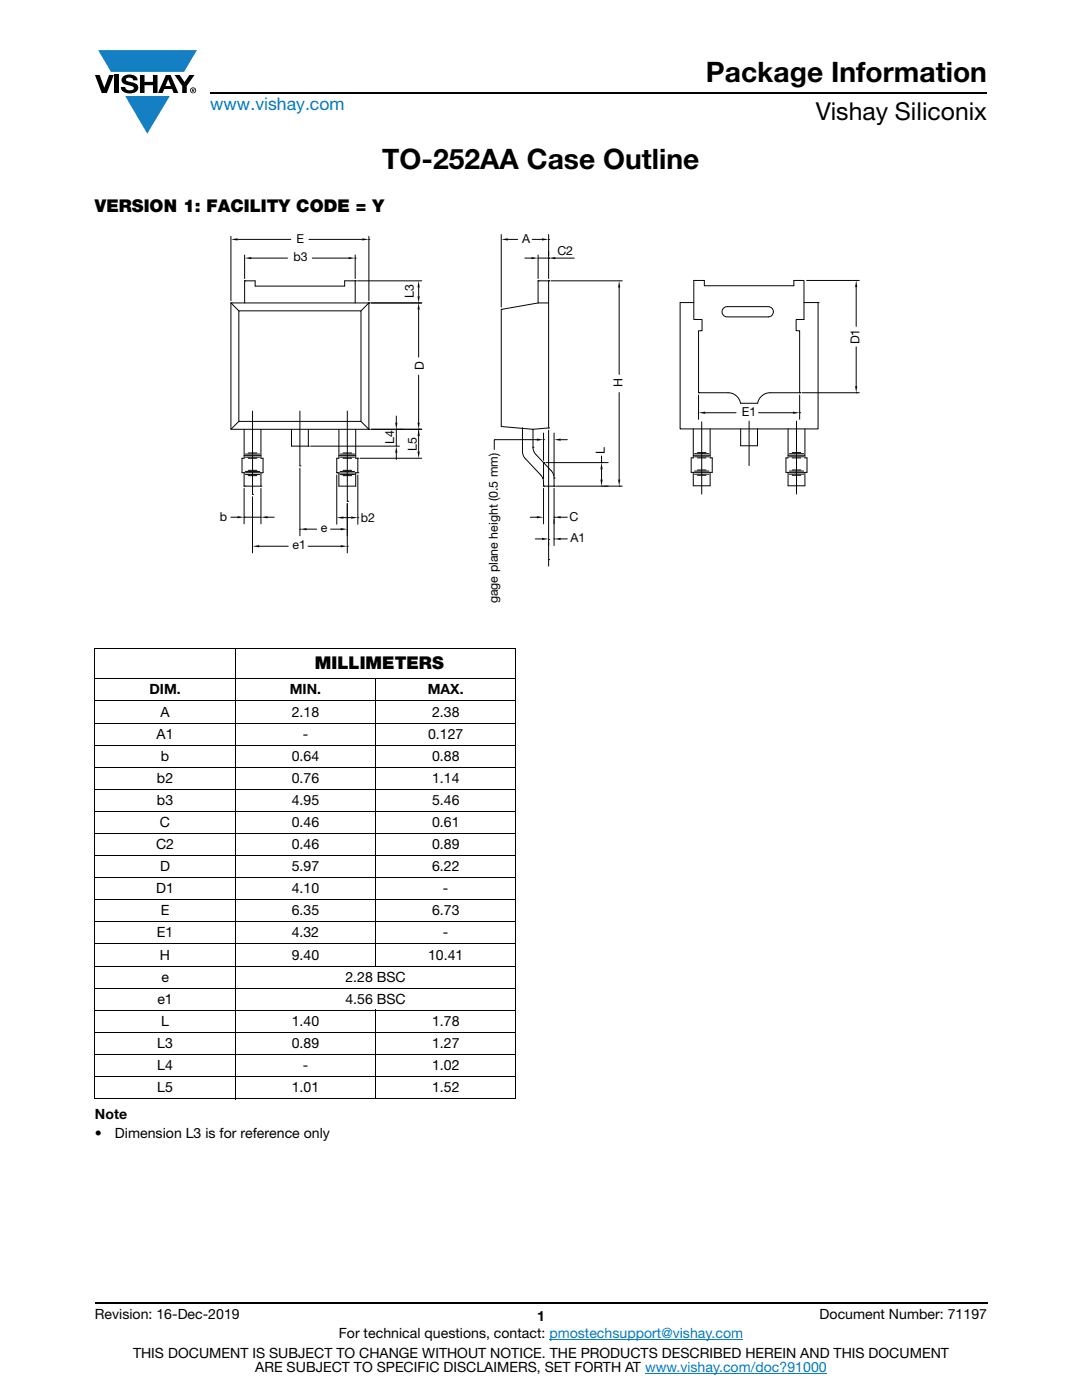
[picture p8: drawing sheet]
<svg xmlns="http://www.w3.org/2000/svg" width="216mm" height="279mm" viewBox="0 0 216 279" stroke-linecap="round" stroke-linejoin="round" font-family="sans-serif">
<g fill="#147fc3">
<path d="M19.6 10h19.7l-2.6 4.3h-1.1h-13.5z"/>
<path d="M25 19.2h8.9l-4.5 7.5z"/>
</g>
<g fill="#000">
<path d="M18.9 15h1l.9 2.5 1-2.5h.9l-1.4 3.6h-1zM22.9 15h.9v3.6h-.9zM24.6 15.3a2.1 2.1 0 0 1 2.8 .3l.1 .4h-.9a.79 .79 0 0 0-.7-.5 .79 .79 0 0 0-.8 .4l.3 .3 1 .2a1.08 1.08 0 0 1 1.2 1 1.08 1.08 0 0 1-1.1 1.2 1.73 1.73 0 0 1-2.4-1.2h.9a.96 .96 0 0 0 .8 .6 .96 .96 0 0 0 .9-.4 1.31 1.31 0 0 0-1.2-.6 1.03 1.03 0 0 1-1.1-.6 1.03 1.03 0 0 1 .2-1.1zM27.9 15h.9v1.3h1.7v-1.3h.9v3.6h-.9v-1.6h-1.7v1.6h-.9zM34.8 15h1.1l.9 1.4 1-1.4h1l-1.5 2.2v1.4h-.9v-1.4z"/>
<path d="M33.6 15.9l.5 1.3h-1.1zM33.1 15l-1.6 3.6h1l.3-.8h1.5l.3 .8h1l-1.6-3.6z"/>
<path d="M38.4 17.8h.2v.2h-.2zM38.3 17.7v.7h.1v-.3l.4 .3-.2-.3 .2-.2-.1-.2z"/>
<path d="M38.1 18a.46 .46 0 0 1 .9 0 .46 .46 0 0 1-.9 0zM37.9 18a.6 .6 0 0 0 1.2 0 .6 .6 0 0 0-1.2 0z"/>
</g>
<path d="M42 18.6h155M18.9 260h178.1" fill="none" stroke="#000" stroke-width=".36"/>
<path d="M109.6 267.3h38.7M128.7 274h36.3" fill="none" stroke="#007ec4" stroke-width=".2"/>
<g fill="none" stroke="#000" stroke-width=".2">
<path d="M18.9 129.4h84.1M18.9 135.5h84.1M18.9 139.9h84.1M18.9 129.5v89.7M46.9 129.3v90.1M75 135.4v57.5M103 129.5v89.7M18.9 144.3h84.1M18.9 148.7h84.1M18.9 153.1h84.1M18.9 157.5h84.1M18.9 161.9h84.1"/>
<path d="M18.9 166.3h84.1M18.9 170.8h84.1M18.9 175.2h84.1M18.9 179.6h84.1M18.9 184h84.1M18.9 188.4h84.1M18.9 192.8h84.1M18.9 197.2h84.1M18.9 201.6h84.1M18.9 206h84.1M18.9 210.4h84.1M18.9 214.8h84.1"/>
<path d="M18.9 219.3h84.1M75 201.5v17.9"/>
</g>
<path d="M43.9 46.4h128.1v74h-128.1z" fill="#fff"/>
<g fill="none" stroke="#040503" stroke-width=".2">
<path d="M71.3 56h12.9M83.5 57.4v1.7M109.5 56v29.4M109.5 56h-2.1v4.5M138.4 56v7.8h1.7v2.2h-.7v12.4h5.9a2.52 2.52 0 0 1 2.5 2.1h3.4a2.52 2.52 0 0 1 2.5-2.1M46.1 60.5h27.5v25.2h-27.5zM46.1 60.5l1.6 1.5M47.7 62h24.3v22.1h-24.3zM48.8 60.5v-4.5h2.1v1.1h17.9v-1.1h2.1v4.5M73.6 60.5l-1.6 1.5M74.1 60.5h10.1M107.4 60.5h2.1"/>
<path d="M107.4 60.5l-7.4 1.3v23.3l6.4 .6M138.4 60.4h-2.7v25.2h27.5v-25.2h-2.8M47.7 84.1l-1.6 1.6M48.7 90.9h3.4M48.7 94.3v2.7h3.4v-2.6M48.7 85.7v5.8M49 90.6h2.8M49 94.7h2.8M49 94.1h2.8M49 91.2h2.8M49.5 91.5h1.7M49.5 90.4h1.7"/>
<path d="M49.5 94.9h1.7M49.5 93.9h1.7M50.4 82v16.7M52.1 85.7v5.8h.4v2.8h-4.2v-2.8h.4M58.2 85.7v3.3h3.3v-3.3M59.8 82v11M67.6 90.9h3.4M67.6 91.5h-.4v2.8h.4M67.6 97h3.4v-2.6h-3.4v2.6M67.6 85.7v5.8M67.9 91.2h2.8M67.9 90.6h2.8"/>
<path d="M67.9 94.7h2.8M67.9 94.1h2.8M68.5 91.5h1.7M68.5 90.4h1.7M68.5 94.9h1.7M68.5 93.9h1.7M69.3 82v18M71 85.7v5.8h.4v2.8h-.4M72 84.1l1.6 1.6M104.3 85.4v4.7l.1 .8 .4 .6 3.3 3.6a2.86 2.86 0 0 1 .4 1.9h2.1a3.9 3.9 0 0 0-.4-2.8l-3.3-3.5-.4-.7-.1-.7v-3.6M109.5 85.4l-3.1 .3M138.3 94.3v2.6h3.4v-2.6"/>
<path d="M138.3 90.9h3.4M138.6 90.5h2.9M138.6 94.6h2.9M138.6 94h2.9M138.6 91.2h2.9M139.2 90.3h1.7M139.2 94.9h1.7M139.2 93.8h1.7M139.2 91.4h1.7M141.7 85.6v5.8h.4v2.9h-4.2v-2.9h.4v-5.8M147.8 85.6v3.4h3.4v-3.4M149.5 84v8.9"/>
<path d="M157.2 94.3h3.4v2.6h-3.4zM157.2 90.9h3.4M157.2 85.6v5.8h-.4v2.9h.4M157.5 91.2h2.9M157.5 90.5h2.9M157.5 94.6h2.9M157.5 94h2.9M158.1 91.4h1.7M158.1 90.3h1.7M158.1 94.9h1.7M158.1 93.8h1.7M160.6 85.6v5.8h.4v2.9h-.4"/>
</g>
<g fill="#040503">
<path d="M83.5 56l.3 1.4h-.5z"/>
<path d="M83.3 59.1h.5l-.3 1.4z"/>
</g>
<path d="M70.9 56h.1M73.6 60.5h.1M74.1 60.5h10.1M83.5 60.5h.1M83.5 61.8v9.5M83.5 74.9v9.5M74.1 85.7h10.1" fill="none" stroke="#040503" stroke-width=".2"/>
<g fill="#040503">
<path d="M83.5 60.5l.3 1.3h-.5z"/>
<path d="M83.3 84.4h.5l-.3 1.3z"/>
</g>
<path d="M73.6 60.5h.1M62 89h17.7M73.6 85.7h.1M74.1 85.7h6.3M79.1 83v1.4M79.1 85.7v3.3M79.1 90.4v1.3M83.5 85.7h.1" fill="none" stroke="#040503" stroke-width=".2"/>
<g fill="#040503">
<path d="M79.1 89l.2 1.4h-.4z"/>
<path d="M78.9 84.4h.4l-.2 1.3z"/>
</g>
<path d="M61.5 89h.1M71.9 91.5h12.3M73.6 85.7h.1M79.1 85.7h.1M79.5 85.7h4.7M83.5 85.9v4.2" fill="none" stroke="#040503" stroke-width=".2"/>
<g fill="#040503">
<path d="M83.3 90.1h.5l-.3 1.4z"/>
<path d="M83.5 85.7l.3 1.3h-.5z"/>
</g>
<path d="M48.7 97.5v7M52.1 97.5v7M71.4 91.5h.1M79.1 85.7h.1M83.5 85.7h.1M46.1 103.2h1.3M48.7 103.2h3.4M53.4 103.2h1.3" fill="none" stroke="#040503" stroke-width=".2"/>
<g fill="#040503">
<path d="M52.1 103.2l1.3-.2v.4z"/>
<path d="M47.4 103l1.3 .2-1.3 .2z"/>
</g>
<path d="M48.7 97h.1M52.1 97h.1M67.2 94.8v9.8M71.4 94.8v9.8M48.7 103.2h.1M68.5 103.3h1.6" fill="none" stroke="#040503" stroke-width=".2"/>
<g fill="#040503">
<path d="M67.2 103.3l1.3-.2v.4z"/>
<path d="M70.1 103.1l1.3 .2-1.3 .2z"/>
</g>
<path d="M50.4 99.1v11.2M67.2 94.3h.1M71.4 94.3h.1M51.7 109h5.8M61.5 109h6.5M69.3 100.5v9.8M71.4 103.3h.1" fill="none" stroke="#040503" stroke-width=".2"/>
<g fill="#040503">
<path d="M50.4 109l1.3-.2v.4z"/>
<path d="M68 108.8l1.3 .2-1.3 .2z"/>
</g>
<path d="M139.4 78.8v4.9M159.6 78.8v4.9M50.4 98.7h.1M140.7 82.4h6.2M151.4 82.4h6.8M69.3 100h.1M69.3 109h.1" fill="none" stroke="#040503" stroke-width=".2"/>
<g fill="#040503">
<path d="M139.4 82.4l1.3-.2v.4z"/>
<path d="M158.2 82.2l1.4 .2-1.4 .2z"/>
</g>
<path d="M160.9 56h10.6M139.4 78.4h.1M159.6 78.4h.1M160 78.4h11.5M170.8 69.2v7.9M159.6 82.4h.1" fill="none" stroke="#040503" stroke-width=".2"/>
<path d="M170.6 77.1h.5l-.3 1.3z" fill="#040503"/>
<path d="M159.6 78.4h.1M163.2 60.4h.1M170.8 78.4h.1M106.4 89.3h.1M108.5 97.5v7M110.6 97.5v7M105.8 103.2h1.3M109.5 107.7h.1M109.5 111.7h.1M109.5 108.1v4.9M111.9 103.2h1.3" fill="none" stroke="#040503" stroke-width=".2"/>
<g fill="#040503">
<path d="M107.1 103l1.4 .2-1.4 .2z"/>
<path d="M110.6 103.2l1.3-.2v.4z"/>
</g>
<path d="M108.5 97h.1M109.5 85.9v23M110.6 97h.1M106.8 107.6h1.3M110.6 103.2h.1M110.6 103.7v5.2M111.9 107.6h1.3" fill="none" stroke="#040503" stroke-width=".2"/>
<g fill="#040503">
<path d="M108.1 107.3l1.4 .3-1.4 .2z"/>
<path d="M110.6 107.6l1.3-.3v.5z"/>
</g>
<path d="M105.8 87.7h1.3M108.5 86.4v5.5M108.5 92.3v3.3M109.5 85.4h.1M110.6 86.4v8.5M111.9 87.7h1.3M110.6 103.2h.1M110.6 107.6h.1" fill="none" stroke="#040503" stroke-width=".2"/>
<g fill="#040503">
<path d="M110.6 87.7l1.3-.2v.5z"/>
<path d="M107.1 87.5l1.4 .2-1.4 .3z"/>
</g>
<path d="M59.8 93.4v13.5M105.8 87.7h-7.2v2M108.5 92.3h.1M108.5 87.7h.1M110.6 95.4h.1M61.2 105.6h2M66 105.6h2M69.3 100.5v6.4" fill="none" stroke="#040503" stroke-width=".2"/>
<g fill="#040503">
<path d="M68 105.4l1.3 .2-1.3 .2z"/>
<path d="M59.8 105.6l1.4-.2v.4z"/>
</g>
<path d="M48.8 50.9v4.7M50.1 51.5h7.3M62.3 51.5h7.3M70.9 50.9v4.7M138.4 56h2.1v1h17.9v-1h2v7.8h-1.5v2.2h.7v12.4h-5.9M59.8 93h.1M59.8 105.6h.1M69.3 100h.1" fill="none" stroke="#040503" stroke-width=".2"/>
<path d="M140 84.2v14.4M158.9 84v14.6" fill="none" stroke="#040503" stroke-width=".2" stroke-dasharray="352.8 352.8 352.8 352.8"/>
<g fill="#040503">
<path d="M48.8 51.5l1.3-.2v.4z"/>
<path d="M69.6 51.3l1.3 .2-1.3 .2z"/>
</g>
<path d="M46.1 47.2v12.8M47.4 47.8h10.6M48.8 56h.1M61.7 47.8h10.6M70.9 56h.1M70.9 51.5h.1M73.6 47.2v12.8" fill="none" stroke="#040503" stroke-width=".2"/>
<g fill="#040503">
<path d="M46.1 47.8l1.3-.2v.4z"/>
<path d="M72.3 47.6l1.3 .2-1.3 .2z"/>
</g>
<path d="M73.6 47.8h.1M104.7 51.5h1.3M107.4 50.9v4.7M107.4 51.5h2.1M109.5 50.2v5.4M110.8 51.5h3.8M46.1 60.5h.1M73.6 60.5h.1" fill="none" stroke="#040503" stroke-width=".2"/>
<g fill="#040503">
<path d="M106 51.3l1.4 .2-1.4 .2z"/>
<path d="M109.5 51.5l1.3-.2v.4z"/>
</g>
<path d="M100 46.8v14.5M101.3 47.8h2M106.2 47.8h1.9M107.4 56h.1M109.5 56h.1M109.5 51.5h.1M109.5 46.8v4.2" fill="none" stroke="#040503" stroke-width=".2"/>
<g fill="#040503">
<path d="M100 47.8l1.3-.2v.4z"/>
<path d="M108.1 47.6l1.4 .2-1.4 .2z"/>
</g>
<path d="M109.5 51.5h.1M109.5 47.8h.1M100 61.8h.1M108.9 92.3h12.5M111 97h10.4M120 91v1.3M120 93.6v2.1" fill="none" stroke="#040503" stroke-width=".2"/>
<g fill="#040503">
<path d="M119.8 95.7h.4l-.2 1.3z"/>
<path d="M120 92.3l.2 1.3h-.4z"/>
</g>
<path d="M109.9 56h14.3M123.5 57.4v17.3M123.5 78.3v17.4M108.5 92.3h.1M110.6 97h.1M120 92.3h.1M120.5 97h3.7" fill="none" stroke="#040503" stroke-width=".2"/>
<g fill="#040503">
<path d="M123.5 56l.3 1.4h-.5z"/>
<path d="M123.3 95.7h.5l-.3 1.3z"/>
</g>
<path d="M109.5 56h.1M170.8 57.3v7.8M144.5 61.4l.6-.2h8.2a1.02 1.02 0 0 1 1 1 1.02 1.02 0 0 1-1 1h-8.2a1.02 1.02 0 0 1-1-.7 1.02 1.02 0 0 1 .4-1.1zM120 97h.1M123.5 97h.1" fill="none" stroke="#040503" stroke-width=".2"/>
<path d="M170.8 56l.3 1.3h-.5z" fill="#040503"/>
<g font-size="5.6">
<text x="140.9" y="16.4">Package Information</text>
<text x="76.3" y="33.8">TO-252AA Case Outline</text>
</g>
<text font-size="4.9" x="162.8" y="24">Vishay Siliconix</text>
<text font-size="3.5" fill="#007ec4" x="42" y="21.9">www.vishay.com</text>
<g font-size="3.5">
<text x="18.9" y="42.2">VERSION 1: FACILITY CODE = Y</text>
<text x="62.8" y="133.5">MILLIMETERS</text>
</g>
<g font-size="2.8">
<text x="29.8" y="138.6">DIM.</text>
<text x="32" y="143">A</text>
<text x="57.8" y="138.6">MIN.</text>
<text x="58.2" y="143">2.18</text>
<text x="85.4" y="138.6">MAX.</text>
<text x="86.2" y="143">2.38</text>
<text x="31.2" y="147.4">A1</text>
<text x="60.4" y="147.4">-</text>
<text x="85.4" y="147.4">0.127</text>
<text x="32.1" y="151.8">b</text>
<text x="58.2" y="151.8">0.64</text>
<text x="86.2" y="151.8">0.88</text>
<text x="31.3" y="156.2">b2</text>
<text x="31.3" y="160.6">b3</text>
<text x="58.2" y="156.2">0.76</text>
<text x="58.2" y="160.6">4.95</text>
<text x="86.2" y="156.2">1.14</text>
<text x="86.2" y="160.6">5.46</text>
<text x="31.9" y="165">C</text>
<text x="58.2" y="165">0.46</text>
<text x="86.2" y="165">0.61</text>
<text x="31.1" y="169.5">C2</text>
<text x="32" y="173.9">D</text>
<text x="58.2" y="169.5">0.46</text>
<text x="58.2" y="173.9">5.97</text>
<text x="86.2" y="169.5">0.89</text>
<text x="86.2" y="173.9">6.22</text>
<text x="31.2" y="178.3">D1</text>
<text x="58.2" y="178.3">4.10</text>
<text x="88.4" y="178.3">-</text>
<text x="32.1" y="182.7">E</text>
<text x="58.2" y="182.7">6.35</text>
<text x="86.2" y="182.7">6.73</text>
<text x="31.3" y="187.1">E1</text>
<text x="31.9" y="191.5">H</text>
<text x="58.2" y="191.5">9.40</text>
<text x="58.2" y="187.1">4.32</text>
<text x="85.4" y="191.5">10.41</text>
<text x="88.4" y="187.1">-</text>
<text x="32.2" y="195.9">e</text>
<text x="68.9" y="195.9">2.28 BSC</text>
<text x="31.4" y="200.3">e1</text>
<text x="68.9" y="200.3">4.56 BSC</text>
<text x="31.4" y="209.1">L3</text>
<text x="32.2" y="204.7">L</text>
<text x="58.2" y="209.1">0.89</text>
<text x="58.2" y="204.7">1.40</text>
<text x="86.2" y="209.1">1.27</text>
<text x="86.2" y="204.7">1.78</text>
<text x="31.4" y="213.5">L4</text>
<text x="60.4" y="213.5">-</text>
<text x="86.2" y="213.5">1.02</text>
<text x="31.4" y="218">L5</text>
<text x="58.2" y="218">1.01</text>
<text x="86.2" y="218">1.52</text>
<text x="18.9" y="223.3">Note</text>
<text x="18.9" y="227.1">•</text>
<text x="22.9" y="227.1">Dimension L3 is for reference only</text>
<text x="18.9" y="263.3">Revision: 16-Dec-2019</text>
<text x="107.2" y="263.6">1</text>
<text x="163.6" y="263.3">Document Number: 71197</text>
<text x="67.6" y="267.1">For technical questions, contact: pmostechsupport@vishay.com</text>
<text x="26.5" y="271">THIS DOCUMENT IS SUBJECT TO CHANGE WITHOUT NOTICE. THE PRODUCTS DESCRIBED HEREIN AND THIS DOCUMENT</text>
<text x="50.9" y="273.8">ARE SUBJECT TO SPECIFIC DISCLAIMERS, SET FORTH AT www.vishay.com/doc?91000</text>
</g>
<g font-size="2.5" fill="#040503">
<text x="58.6" y="52.2">b3</text>
<text x="59.2" y="48.4">E</text>
<text x="104.2" y="48.4">A</text>
<text x="111.2" y="50.9">C2</text>
<text x="82.6" y="59.5" transform="rotate(-90 82.6 59.5)">L3</text>
<text x="171.5" y="68.7" transform="rotate(-90 171.5 68.7)">D1</text>
<text x="84.5" y="73.8" transform="rotate(-90 84.5 73.8)">D</text>
<text x="124.2" y="77.2" transform="rotate(-90 124.2 77.2)">H</text>
<text x="148.1" y="83">E1</text>
<text x="78.7" y="88.6" transform="rotate(-90 78.7 88.6)">L4</text>
<text x="83.2" y="90" transform="rotate(-90 83.2 90)">L5</text>
<text x="120.7" y="90.5" transform="rotate(-90 120.7 90.5)">L</text>
<text x="43.9" y="103.9">b</text>
<text x="64" y="106.3">e</text>
<text x="72" y="104.1">b2</text>
<text x="113.6" y="103.9">C</text>
<text x="58.4" y="109.6">e1</text>
<text x="113.8" y="108.2">A1</text>
<text x="99.3" y="120.4" transform="rotate(-90 99.3 120.4)">gage plane height (0.5 mm)</text>
</g>
</svg>
